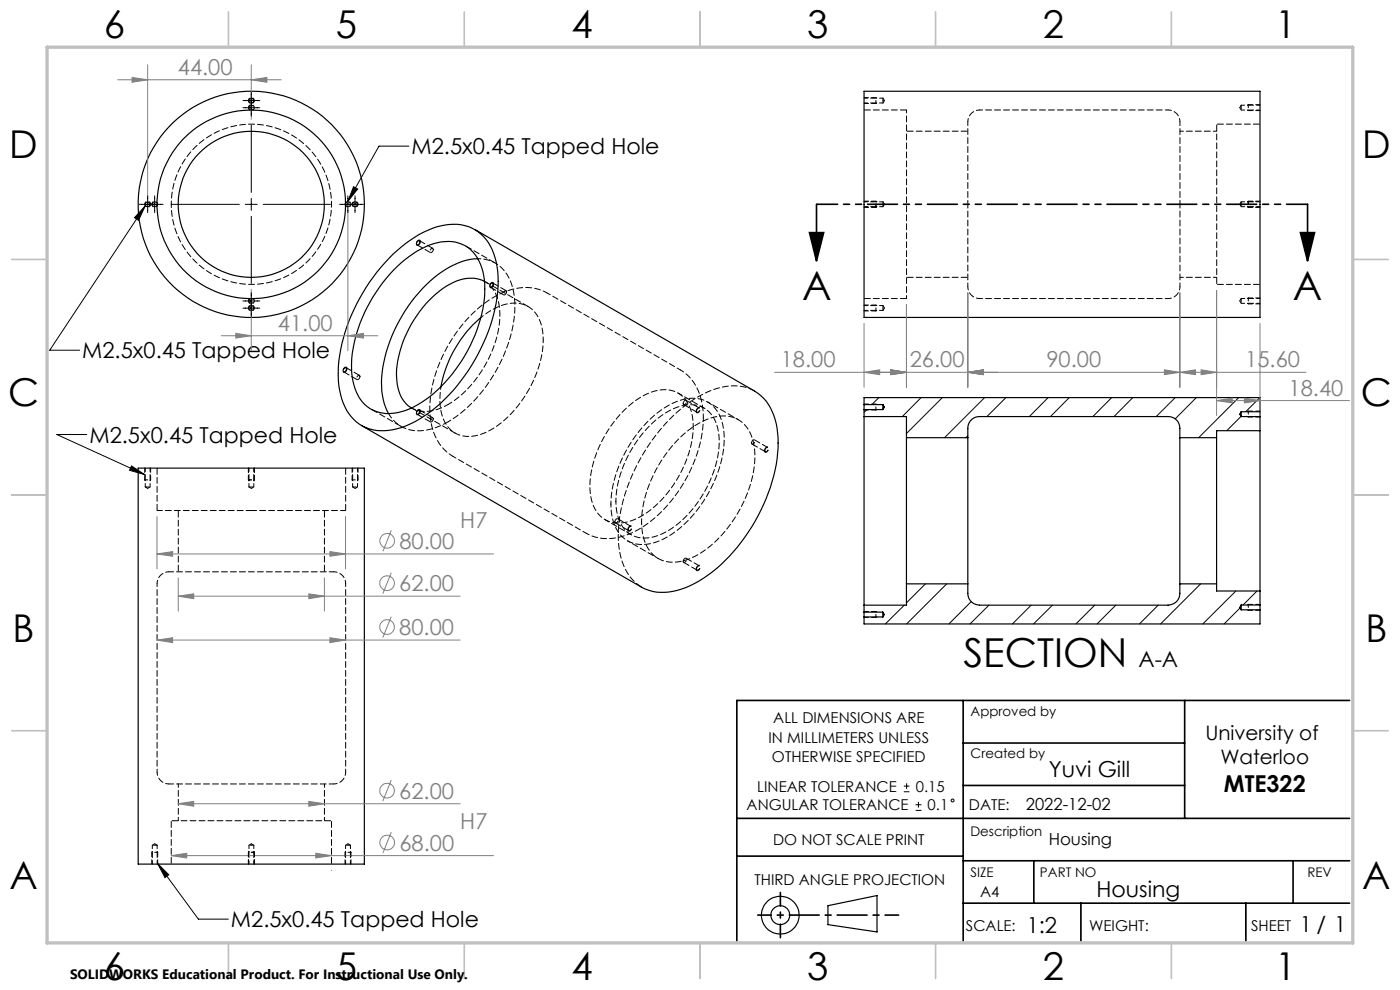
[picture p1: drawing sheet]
<svg xmlns="http://www.w3.org/2000/svg" width="297mm" height="210mm" viewBox="0 0 297 210" stroke-linecap="round" stroke-linejoin="round" font-family="sans-serif">
<g fill="none" stroke="#000" stroke-width=".25">
<path d="M183.3 19.4h84v47.9h-84zM83.4 53.9a21.7 21.7 0 0 1 11.1-6.2 8.9 8.9 0 0 1 10.5 7 25.7 25.7 0 0 1-1.4 15.6 36.7 36.7 0 0 1-15.6 19.2 12.4 12.4 0 0 1-10.4 1.2 9.9 9.9 0 0 1-5.5-7.8 29.2 29.2 0 0 1 3-17.3 39.5 39.5 0 0 1 8.3-11.7zM83.4 57.4a18.1 18.1 0 0 1 11-6.1 7.3 7.3 0 0 1 7.8 5.5 20.6 20.6 0 0 1-1 13.1 30.9 30.9 0 0 1-12.7 16 9.9 9.9 0 0 1-10 .8 9.9 9.9 0 0 1-3.9-8.6 30.6 30.6 0 0 1 8.1-19.9zM88.4 51.4l.5-.4a.48 .48 0 0 1 .1 .7 .48 .48 0 0 1-.6 .1zM100.7 48.7l59.4 34.3a10.7 10.7 0 0 1 4.9 8.9 33 33 0 0 1-5.5 19.8 31.4 31.4 0 0 1-14 12.9 10.8 10.8 0 0 1-9.4 0l-59.4-34.3M101.4 54.9a16.9 16.9 0 0 0-11 5.5 31.7 31.7 0 0 0-9.5 20.7 13.6 13.6 0 0 0 1.5 6.6M102.8 59.7a8.1 8.1 0 0 0-8.1 1 24.1 24.1 0 0 0-10.6 19.4 7.3 7.3 0 0 0 3.2 6.4M73 78.1l.3-.1a.48 .48 0 0 1 .1 .6 .48 .48 0 0 1-.6 .2zM102 67.4a25.5 25.5 0 0 0-8.4 14.6M104.1 60.2l.3-.2a.48 .48 0 0 1 .1 .6 .48 .48 0 0 1-.6 .2zM29.3 99.3h48v84h-48zM88.6 87.1l.3-.1a.48 .48 0 0 1 .1 .6 .48 .48 0 0 1-.6 .2z"/>
<path d="M183.3 85.8v1.1M183.3 88.4v40M183.3 85.8v-1.5h84v3M183.3 88.4h9v4.4M183.3 86.9v1.5M183.3 86.9h4M183.3 85.8h4M187.3 85.8v1.1M187.3 85.8l.3 .6-.3 .5M192.3 92.8v31.1M192.3 92.8h13M205.3 92.8a5.2 5.2 0 0 1 .3-3.2l1-.9 1.2-.3h40a2.45 2.45 0 0 1 2.5 2.5v1.9"/>
<path d="M205.3 92.8v31.1M250.3 92.8v31.1M250.3 92.8h7.8M258.1 92.8v31.1M263.3 87.3v1.1M263.3 88.4h4M263.3 87.3h4M263.3 87.3l-.3 .6 .3 .5M267.3 87.3v1.1M267.3 91.4v34M267.3 91.4h-9.2v1.4M267.3 88.4v3"/>
<path d="M183.3 129.8v1.1M183.3 128.4v1.4M183.3 130.9h4M183.3 129.8h4M187.3 129.8v1.1M187.3 129.8l.3 .5-.3 .6M192.3 123.9v4.5h-9M192.3 123.9h13M205.3 123.9a5.2 5.2 0 0 0 .3 3.2l1 .9 1.2 .4h40a2.51 2.51 0 0 0 2.5-2.5v-2M250.3 123.9h7.8M258.1 123.9v1.5h9.2M263.3 128.3v1.1"/>
<path d="M263.3 128.3h4M263.3 128.3l-.3 .6 .3 .5M263.3 129.4h4M267.3 128.3v1.1M267.3 129.4v3h-84v-1.5M267.3 125.4v2.9M175.6 192.1l10.5-2.1v7.7l-10.5-1.6z"/>
<circle cx="53.3" cy="21.4" r=".52"/>
<circle cx="31.3" cy="43.4" r=".51"/>
<circle cx="53.3" cy="43.4" r="24"/>
<circle cx="53.3" cy="43.4" r="20"/>
<circle cx="53.3" cy="43.3" r="15.5"/>
<circle cx="75.3" cy="43.3" r=".5"/>
<circle cx="53.3" cy="65.3" r=".52"/>
<circle cx="165.5" cy="194.1" r="1.99"/>
<circle cx="165.5" cy="194.1" r="4"/>
</g>
<g fill="none" stroke="#000" stroke-width=".21" stroke-dasharray="1.3 .6" stroke-dashoffset=".6">
<path d="M185.8 22v-1.3M192.3 23.3v40M207.8 23.3a2.5 2.5 0 0 0-2.5 2.5M247.8 23.3h-40M250.3 25.8a2.5 2.5 0 0 0-2.5-2.5M264.8 22.2v1.3M36.3 43.3a17 17 0 0 1 25.2-14.9 17 17 0 0 1 1 29.3 17 17 0 0 1-26.1-13.2l-.1-1.2M185.8 44v-1.3M264.8 42.7v1.3M115.2 72.1a8 8 0 0 0-3-7 7.2 7.2 0 0 0-7.3 .4l-2.9 1.9M185.8 66v-1.3M205.3 60.8a2.5 2.5 0 0 0 2.5 2.5"/>
<path d="M207.8 63.3h40M247.8 63.3a2.5 2.5 0 0 0 2.5-2.5M264.8 63.2v1.3M147.1 90.5a8 8 0 0 0-3-7 7.2 7.2 0 0 0-7.4 .3 23.9 23.9 0 0 0-11.6 19.8 7.2 7.2 0 0 0 3.9 6.9 9 9 0 0 0 8.4-1.9 24.5 24.5 0 0 0 9.7-18.1M185.8 87v-1.3M264.8 87.2v1.3M30.7 101.8h1.3M52.7 101.8h1.3M74.7 101.8h1.3M124.4 113.1a11 11 0 0 0 10.9-.7 29.7 29.7 0 0 0 13.9-23.8M129.6 106.9a26.5 26.5 0 0 1 12.2-20.9 8.3 8.3 0 0 1 8.5-.6 8.9 8.9 0 0 1 3.3 8.1 26.5 26.5 0 0 1-12.6 20.7 7.9 7.9 0 0 1-8.4 .2 8.7 8.7 0 0 1-3-7.5M130.7 106.3a8 8 0 0 0 3 7 7.2 7.2 0 0 0 7.4-.3 23.9 23.9 0 0 0 11.5-19.8 7.2 7.2 0 0 0-3.9-6.9 9 9 0 0 0-8.4 1.9 24.5 24.5 0 0 0-9.6 18.1"/>
<path d="M136.1 110.7a26.5 26.5 0 0 1 12.2-20.9 8.3 8.3 0 0 1 8.5-.7 8.9 8.9 0 0 1 3.3 8.2 26.5 26.5 0 0 1-12.6 20.7 7.9 7.9 0 0 1-8.4 .2 8.7 8.7 0 0 1-3-7.5M33.3 123.8v40M35.8 121.3a2.5 2.5 0 0 0-2.5 2.5M73.3 123.8a2.5 2.5 0 0 0-2.5-2.5M185.8 131v-1.3M264.8 128.2v1.3M33.3 163.8a2.5 2.5 0 0 0 2.5 2.5M70.8 166.3a2.5 2.5 0 0 0 2.5-2.5M73.3 163.8v-40M33.5 180.8h-1.3M54 180.8h-1.3M74.5 180.8h-1.3"/>
</g>
<g fill="none" stroke="#000" stroke-width=".21" stroke-dasharray="1.3 .6">
<path d="M52.8 22.8a.51 .51 0 0 1 .7-.4 .51 .51 0 0 1 .2 .8 .51 .51 0 0 1-.8-.2l-.1-.2M185.8 22l.2-.2M185.8 20.7l.2 .1M187.3 21.3v-.5M187.3 21.8v-.5M187.3 21.8l.3-.5M187.6 21.3l-.3-.5M263 22.8l.3 .5M263.3 22.3l-.3 .5M264.8 22.2l-.2 .1M264.8 23.5l-.2-.2M32.3 43.3a.51 .51 0 0 1 .7-.4 .51 .51 0 0 1 .2 .8 .51 .51 0 0 1-.8-.2l-.1-.2"/>
<path d="M73.3 43.3a.51 .51 0 0 1 .7-.4 .51 .51 0 0 1 .2 .8 .51 .51 0 0 1-.8-.2l-.1-.2M88.5 51.9l2.8 1.7M91.8 52.7l-2.8-1.7M185.8 44l.2-.2M185.8 42.7l.2 .1M187.3 43.3v-.5M187.3 43.8v-.5M187.3 43.8l.3-.5M187.6 43.3l-.3-.5M263 43.3l.3 .5M263.3 42.8l-.3 .5M264.8 42.7l-.2 .1"/>
<path d="M264.8 44l-.2-.2M52.8 63.8a.51 .51 0 0 1 .7-.4 .51 .51 0 0 1 .2 .8 .51 .51 0 0 1-.8-.2l-.1-.2M72.9 78.9l2.8 1.6M76.3 79.6l-2.9-1.6M104 60.9l2.9 1.7M107.4 61.7l-2.9-1.7M185.8 66l.2-.2M185.8 64.7l.2 .1M187.3 65.3v-.5M187.3 65.8v-.5M187.3 65.8l.3-.5M187.6 65.3l-.3-.5"/>
<path d="M263 63.8l.3 .5M263.3 63.3l-.3 .5M264.8 63.2l-.2 .1M264.8 64.5l-.2-.2M88.5 87.9l2.8 1.6M91.8 88.6l-2.8-1.6M145 85.8l2.9 1.6M148.4 86.6l-2.8-1.7M159.5 94.2l2.9 1.6M162.9 94.9l-2.9-1.6M185.8 87l.2-.2M185.8 85.7l.2 .1"/>
<path d="M264.8 87.2l-.2 .1M264.8 88.5l-.2-.2M30.7 101.8l.1 .2M30.8 103.3l.5 .3M31.3 103.6l.5-.3M32 101.8l-.2 .2M52.7 101.8l.1 .2M52.8 103.3l.5 .3M53.3 103.6l.5-.3M54 101.8l-.2 .2M74.7 101.8l.1 .2M74.8 103.3l.5 .3"/>
<path d="M75.3 103.6l.5-.3M76 101.8l-.2 .2M130.5 110.9l2.9 1.7M133.9 111.7l-2.8-1.7M145 119.3l2.9 1.6M148.4 120l-2.8-1.6M185.8 131l.2-.2M185.8 129.7l.2 .1M264.8 128.2l-.2 .1M264.8 129.5l-.2-.2M32.8 179l-.5 .3M33.3 179.3l-.5-.3"/>
<path d="M53.3 179l-.5 .3M53.8 179.3l-.5-.3M73.8 179l-.5 .3M74.3 179.3l-.5-.3M32.2 180.8l.1-.2M33.5 180.8l-.2-.2M52.7 180.8l.1-.2M54 180.8l-.2-.2M73.2 180.8l.1-.2M74.5 180.8l-.2-.2"/>
</g>
<g fill="none" stroke="#000" stroke-width=".21" stroke-dasharray="1.3 .6" stroke-dashoffset=".5">
<path d="M183.3 21.8h4M187.3 20.8h-4M205.3 25.8v17.5M258.1 27.8h-7.8M263.3 22.3v1M263.3 23.3h4M267.3 22.3h-4M183.3 43.8h4M187.3 42.8h-4M205.3 43.3v17.5M250.3 43.3v-17.5M250.3 58.8h7.8"/>
<path d="M263.3 42.8v1M263.3 43.8h4M267.3 42.8h-4M144.3 78.5l-28.2-16.4M183.3 65.8h4M187.3 64.8h-4M250.3 60.8v-17.5M263.3 63.3v1M263.3 64.3h4M267.3 63.3h-4M30.8 99.3v4M52.8 99.3v4"/>
<path d="M74.8 99.3v4M96.1 96.8l28.2 16.3M30.8 103.3h1M31.8 103.3v-4M52.8 103.3h1M53.8 103.3v-4M74.8 103.3h1M75.8 103.3v-4M32.3 179.3v4M33.3 179.3h-1M37.8 166.3v7.8M52.8 179.3v4"/>
<path d="M53.8 179.3h-1M68.8 174.1v-7.8M73.3 179.3v4M74.3 179.3h-1M33.3 183.3v-4M53.8 183.3v-4M74.3 183.3v-4"/>
</g>
<path d="M258.1 26.3v34M267.3 26.3h-9.2M105.1 55.8l-6.4-3.7M258.1 60.3h9.2M78.7 86.8l6.4 3.7M36.3 174.1v9.2M70.3 174.1h-34M70.3 183.3v-9.2" fill="none" stroke="#000" stroke-width=".21" stroke-dasharray="1.3 .6" stroke-dashoffset="-.2"/>
<path d="M192.3 23.3h-9M205.3 27.8h-13M192.3 58.8h13M183.3 63.3h9M33.3 99.3v9M160.1 83a10.9 10.9 0 0 0-9.9 .1 32.8 32.8 0 0 0-14.5 14.4 32 32 0 0 0-4.4 18.7 10.7 10.7 0 0 0 4.8 8.3M37.8 108.3v13M73.3 108.3v-9M68.8 121.3v-13" fill="none" stroke="#000" stroke-width=".21" stroke-dasharray="1.3 .6" stroke-dashoffset="-.1"/>
<g fill="none" stroke="#000" stroke-width=".21" stroke-dasharray="1.3 .6" stroke-dashoffset=".3">
<path d="M183.3 20.7h2.5M183.3 22h2.5M267.3 23.5h-2.5M267.3 22.2h-2.5M91.9 52.9v-.1a.48 .48 0 0 0-.6 .2 .48 .48 0 0 0 .1 .6l.3-.2 .2-.5M183.3 42.7h2.5M183.3 44h2.5M267.3 44h-2.5M267.3 42.7h-2.5M76.4 79.9l-.1-.2a.48 .48 0 0 0-.6 .2 .48 .48 0 0 0 .2 .6l.2-.1 .3-.5M107.5 61.9l-.1-.1a.48 .48 0 0 0-.5 .2 .48 .48 0 0 0 .1 .6l.3-.2 .2-.5M183.3 64.7h2.5"/>
<path d="M183.3 66h2.5M267.3 64.5h-2.5M267.3 63.2h-2.5M30.7 99.3v2.5M32 99.3v2.5M52.7 99.3v2.5M54 99.3v2.5M74.7 99.3v2.5M76 99.3v2.5M91.9 88.8v-.1a.48 .48 0 0 0-.6 .2 .48 .48 0 0 0 .1 .6l.4-.3 .1-.4M95.1 85.8a7.7 7.7 0 0 1-7.8 .7M144.9 85.6l.3-.5 .2-.2a.48 .48 0 0 1 .2 .6 .48 .48 0 0 1-.6 .2l-.1-.1"/>
<path d="M147.8 87.2l.2-.5 .3-.2a.48 .48 0 0 1 .1 .7 .48 .48 0 0 1-.6 .2v-.2M149.4 86.6l-5.5-3.2M159.4 94l.3-.6 .2-.1a.48 .48 0 0 1 .1 .6 .48 .48 0 0 1-.5 .2l-.1-.1M162.3 95.6l.2-.5 .3-.2a.48 .48 0 0 1 .1 .6 .48 .48 0 0 1-.6 .2v-.1M183.3 85.7h2.5M183.3 87h2.5M267.3 88.5h-2.5M267.3 87.2h-2.5M128.4 110.2l5.5 3.2M130.4 110.7l.3-.5 .2-.2a.48 .48 0 0 1 .2 .6 .48 .48 0 0 1-.6 .2l-.1-.1M133.3 112.3l.2-.5 .3-.2a.48 .48 0 0 1 .1 .7 .48 .48 0 0 1-.6 .2v-.2M144.9 119.1l.3-.6 .2-.1a.48 .48 0 0 1 .2 .6 .48 .48 0 0 1-.6 .2l-.1-.1"/>
<path d="M70.8 121.3h-35M147.8 120.7l.1-.4 .4-.3a.48 .48 0 0 1 .1 .6 .48 .48 0 0 1-.6 .2v-.1M183.3 129.7h2.5M183.3 131h2.5M267.3 129.5h-2.5M267.3 128.2h-2.5M35.8 166.3h35M32.2 183.3v-2.5M33.5 183.3v-2.5M52.7 183.3v-2.5M54 183.3v-2.5M73.2 183.3v-2.5"/>
<path d="M74.5 183.3v-2.5"/>
</g>
<path d="M53.3 108.3h-20M73.3 108.3h-20" fill="none" stroke="#000" stroke-width=".21" stroke-dasharray="1.3 .6" stroke-dashoffset=".2"/>
<path d="M112 65l-9.2-5.3M87.3 86.6l9.2 5.3M95.1 89.5a10.4 10.4 0 0 1-9.5 1.2l-1.7-1.1-1.5-1.9" fill="none" stroke="#000" stroke-width=".21" stroke-dasharray="1.3 .6" stroke-dashoffset=".1"/>
<path d="M101.4 54.9a7.4 7.4 0 0 1 7.4 6.2 23.5 23.5 0 0 1-2.5 15.5 30.2 30.2 0 0 1-11.2 12.9M93.6 82a10.8 10.8 0 0 0 1.6 8.7 6.2 6.2 0 0 0 7.4 1.2 22.2 22.2 0 0 0 11-12.2 20.5 20.5 0 0 0 1.6-7.6M156.6 89l-6.5-3.7M133.1 114.7l6.5 3.8" fill="none" stroke="#000" stroke-width=".21" stroke-dasharray="1.3 .6" stroke-dashoffset=".7"/>
<path d="M102.8 59.7a7.5 7.5 0 0 1 3.2 6.9 24.2 24.2 0 0 1-10.9 19.2M116 62.1a10.9 10.9 0 0 0-10.8 .7 29.6 29.6 0 0 0-14 24.5 10.7 10.7 0 0 0 4.9 9.5M149.2 88.6a11.2 11.2 0 0 0-4.9-10.1" fill="none" stroke="#000" stroke-width=".21" stroke-dasharray="1.3 .6" stroke-dashoffset=".4"/>
<g fill="none" stroke="#000" stroke-width=".21">
<path d="M53.3 19.6v5M51.5 21.3h3.6M51.5 22.9h3.6M53.3 26.6v14.2M75 39.6l.9 .5-2.1 2.6zM86.7 31h-6.3l-6.6 11.7M29.5 43.3h5.1M30.8 43.7l-1.4 3-.9-.5zM30.8 43.7l-20.3 30.6h6.4M31.3 41.5v3.6M32.8 41.5v3.6M36.5 43.3h14.3"/>
<path d="M52 43.3h2.6M53.3 42.1v2.5M53.3 45.9v14.2M55.8 43.3h14.3M72 43.3h5.1M73.8 41.5v3.6M75.3 41.5v3.6M51.5 65.4h3.6M51.5 63.8h3.6M53.3 62.1v5M18.4 92.2h-6.3l18.6 8.5M27.9 98.8l2.8 1.9-3.2-.9z"/>
<path d="M183.9 86.9l-.6 .6M186.4 84.3l-1.4 1.5M195.4 84.3l-4 4.1M199.9 84.3l-7.6 7.7M205.3 92.4l-.4 .4M208.9 84.3l-8.5 8.5M213.4 84.3l-4 4.1M222.4 84.3l-4 4.1M226.8 84.3l-4 4.1M235.8 84.3l-4 4.1M240.3 84.3l-4 4.1M249.3 84.3l-4 4.1"/>
<path d="M253.8 84.3l-4.5 4.6M262.8 84.3l-8.5 8.5M263.3 88.3l-3.1 3.1M267.3 84.3l-3 3M191.8 128.4l-4 4M196.3 123.9l-4 4M200.8 123.9l-8.5 8.5M206 127.6l-4.7 4.8M209.8 128.4l-4 4M218.8 128.4l-4 4M223.3 128.4l-4 4M232.2 128.4l-4 4"/>
<path d="M236.7 128.4l-4 4M245.7 128.4l-4 4M254.7 123.9l-8.5 8.5M262.2 125.4l-7 7M263.1 129l-3.4 3.4M266.7 125.4l-3 2.9M191.7 167.9h1.2M191.7 166.7h1.2M192.3 166.1v1.2M194.2 171.9h1.3M194.2 170.7h1.3M194.8 170.1v1.2"/>
<path d="M33.4 183.2l2.4 2.4-.8 .6zM33.4 183.2l8.7 11.8h6.3"/>
<circle cx="202.1" cy="169.8" r=".31"/>
</g>
<g fill="none" stroke="#808080" stroke-width=".21">
<path d="M25 16.9h34.7M28 16.4l3.3 .5-3.3 .6zM31.3 13.7v28.4M53.3 16.9l3.3-.5v1.1zM53.3 13.7v11.6M73.8 44.6v29.8M47 71.2h33.2M50 70.7l3.3 .5-3.3 .5zM53.3 61.4v13M73.8 71.2l3.3-.5v1zM164.3 79h112.8M183.3 79l3.3-.6v1.1z"/>
<path d="M183.3 68.6v13.6M189 78.4l3.3 .6-3.3 .5zM192.3 64.6v17.6M205.3 79l3.3-.6v1.1zM205.3 62.1v20.1M247 78.4l3.3 .6-3.3 .5zM250.3 79l3.3-.6v1.1zM250.3 62.1v20.1M254.8 78.4l3.3 .6-3.3 .5zM258.1 61.6v26.6M267.3 68.6v19.6M258.1 85l3.3-.6v1.1z"/>
<path d="M258.1 85h28.2M264 84.4l3.3 .6-3.3 .5zM33.3 117.5l3.3-.5v1zM33.3 109.6v11.1M33.3 117.5h71.4M70 117l3.3 .5-3.3 .5zM73.3 109.6v11.1M83 112.5l-1.8 4.4M33.3 135.8l3.3-.5v1zM33.3 135.8h64.3M37.8 126.5l3.3-.5v1zM37.8 122.6v7"/>
<path d="M37.8 126.5h59.8M65.5 126l3.3 .5-3.3 .5zM68.8 122.6v7M70 135.3l3.3 .5-3.3 .5zM83 130.8l-1.8 4.4M83 121.5l-1.8 4.4M37.8 170.5l3.3-.5v1zM37.8 170.5h59.8M65.5 170l3.3 .5-3.3 .5zM83 176.5l-1.8 4.4M83 165.5l-1.8 4.4M36.3 181.5l3.3-.5v1z"/>
<path d="M36.3 181.5h68.4M67 181l3.3 .5-3.3 .5zM70.3 184.6v.1"/>
<circle cx="82.1" cy="114.7" r="1.56"/>
<circle cx="82.1" cy="123.7" r="1.55"/>
<circle cx="82.1" cy="133" r="1.55"/>
<circle cx="82.1" cy="167.7" r="1.56"/>
<circle cx="82.1" cy="178.7" r="1.56"/>
</g>
<g fill="none" stroke="#000" stroke-width=".35">
<path d="M171.7 49.3h3l-1.5 6zM173.2 43.3v12M275.9 49.3h3l-1.5 6zM277.4 43.3v12M204.3 148.6v51M204.3 157.6h47M251.3 148.6v25M286.3 148.6h-130v51M156.3 173.6h130M204.3 166.6h47M156.3 181.6h48M204.3 191.6h82"/>
<path d="M204.3 182.6h82M219.3 182.6v9M229.3 191.6v8M264.3 191.6v8M274.3 182.6v9"/>
</g>
<path d="M52.7 22.8a.63 .63 0 0 0 .9 .6 .63 .63 0 0 0 .1-1.1 .63 .63 0 0 0-1 .4v.1M54 21.3a.63 .63 0 0 1-1 .6 .63 .63 0 0 1 0-1.1 .63 .63 0 0 1 .9 .4l.1 .1M32 43.3a.63 .63 0 0 1-1 .6 .63 .63 0 0 1 0-1.1 .63 .63 0 0 1 .9 .4l.1 .1M32.2 43.3a.63 .63 0 0 0 .9 .6 .63 .63 0 0 0 .1-1.1 .63 .63 0 0 0-1 .4v.1M73.2 43.3a.63 .63 0 0 0 .9 .6 .63 .63 0 0 0 .1-1.1 .63 .63 0 0 0-1 .4v.1M76 43.3a.63 .63 0 0 1-1 .6 .63 .63 0 0 1 0-1.1 .63 .63 0 0 1 .9 .4l.1 .1M52.7 63.8a.63 .63 0 0 0 .9 .6 .63 .63 0 0 0 .1-1.1 .63 .63 0 0 0-1 .4v.1M54 65.3a.63 .63 0 0 1-1 .6 .63 .63 0 0 1 0-1.1 .63 .63 0 0 1 .9 .4l.1 .1" fill="none" stroke="#000" stroke-width=".21" stroke-dasharray="1.3 .6" stroke-dashoffset=".6" stroke-linecap="butt"/>
<path d="M89.2 51.2a.56 .56 0 0 1-.2 .7 .56 .56 0 0 1-.7 0 .63 .63 0 0 1 .2-.7 .63 .63 0 0 1 .6-.1l.1 .1M73.6 78.2a.56 .56 0 0 1-.2 .6 .56 .56 0 0 1-.7 0 .63 .63 0 0 1 .2-.7 .63 .63 0 0 1 .7-.1v.2M104.7 60.2a.56 .56 0 0 1-.2 .7 .56 .56 0 0 1-.6 0 .63 .63 0 0 1 .1-.7 .63 .63 0 0 1 .7-.1v.1M89.2 87.2a.56 .56 0 0 1-.2 .6 .56 .56 0 0 1-.7 0 .63 .63 0 0 1 .2-.7 .63 .63 0 0 1 .6-.1l.1 .2M147.7 87.3v.1a.63 .63 0 0 0 .7-.2 .63 .63 0 0 0 .1-.7l-.5 .1-.3 .7M162.2 95.6v.2a.63 .63 0 0 0 .7-.2 .63 .63 0 0 0 .1-.7l-.5 .1-.3 .6M133.2 112.4v.1a.63 .63 0 0 0 .7-.1 .63 .63 0 0 0 .1-.8l-.5 .1-.3 .7M147.7 120.7v.2a.63 .63 0 0 0 .7-.2 .63 .63 0 0 0 .1-.7l-.5 .1-.3 .6" fill="none" stroke="#000" stroke-width=".21" stroke-dasharray="1.3 .6" stroke-linecap="butt"/>
<path d="M277.4 43.3h-104.2" fill="none" stroke="#000" stroke-width=".35" stroke-dasharray="6.3 1.3 1.3 1.3 1.3 1.3" stroke-dashoffset="1.9"/>
<path d="M165.6 189.3v9.6M190.6 194.1h-29.8" fill="none" stroke="#000" stroke-width=".35" stroke-dasharray="6.3 1.3 1.3 1.3" stroke-dashoffset="3.5"/>
<g fill="none" stroke="#c0c0c0" stroke-width=".35">
<path d="M48.5 2.5v7.5M98.5 2.5v7.5M148.5 2.5v7.5M198.5 2.5v7.5M248.5 2.5v7.5M2.5 55h7.5M287 55h7.5M2.5 105h7.5M287 105h7.5M2.5 155h7.5M287 155h7.5M48.5 200v7.5"/>
<path d="M98.5 200v7.5M148.5 200v7.5M198.5 200v7.5M248.5 200v7.5"/>
</g>
<path d="M10 10h277v190h-277z" fill="none" stroke="#c0c0c0" stroke-width=".7"/>
<path d="M275.9 49.3h3l-1.5 6zM171.7 49.3h3l-1.5 6z" fill="#000"/>
<path d="M28 16.4l3.3 .5-3.3 .6zM53.3 16.9l3.3-.5v1.1zM50 70.7l3.3 .5-3.3 .5zM73.8 71.2l3.3-.5v1zM183.3 79l3.3-.6v1.1zM189 78.4l3.3 .6-3.3 .5zM189 78.4l3.3 .6-3.3 .5zM205.3 79l3.3-.6v1.1zM205.3 79l3.3-.6v1.1zM247 78.4l3.3 .6-3.3 .5zM250.3 79l3.3-.6v1.1zM254.8 78.4l3.3 .6-3.3 .5zM258.1 85l3.3-.6v1.1zM264 84.4l3.3 .6-3.3 .5zM33.3 117.5l3.3-.5v1zM70 117l3.3 .5-3.3 .5zM33.3 135.8l3.3-.5v1zM70 135.3l3.3 .5-3.3 .5zM36.3 181.5l3.3-.5v1zM67 181l3.3 .5-3.3 .5zM37.8 170.5l3.3-.5v1zM65.5 170l3.3 .5-3.3 .5zM37.8 126.5l3.3-.5v1zM65.5 126l3.3 .5-3.3 .5z" fill="#808080"/>
<path d="M75 39.6l.9 .5-2.1 2.6zM30.8 43.7l-1.4 3-.9-.5zM27.9 98.8l2.8 1.9-3.2-.9zM33.4 183.2l2.4 2.4-.8 .6z" fill="#000"/>
<g font-size="8.5">
<text x="170.1" y="63.6">A</text>
<text x="274.3" y="63.6">A</text>
<text x="204.4" y="141.6">SECTION</text>
</g>
<g font-size="8.1">
<text x="22" y="8">6</text>
<text x="71.2" y="8">5</text>
<text x="121.2" y="8">4</text>
<text x="171.3" y="8">3</text>
<text x="221.3" y="8">2</text>
<text x="270.5" y="8">1</text>
<text x="2" y="33.6">D</text>
<text x="289" y="33.6">D</text>
<text x="1.7" y="86.1">C</text>
<text x="288.7" y="86.1">C</text>
<text x="2.7" y="136.1">B</text>
<text x="289.7" y="136.1">B</text>
<text x="2" y="188.6">A</text>
<text x="289" y="188.6">A</text>
<text x="22" y="208">6</text>
<text x="71.2" y="208">5</text>
<text x="121.2" y="208">4</text>
<text x="171.3" y="208">3</text>
<text x="221.3" y="208">2</text>
<text x="270.5" y="208">1</text>
</g>
<text font-size="4.9" x="259.6" y="167.9">MTE322</text>
<g font-size="4.7" fill="#808080">
<text x="37.7" y="15.9">44.00</text>
<text x="58.9" y="70.2">41.00</text>
<text x="165.6" y="77.9">18.00</text>
<text x="193" y="77.9">26.00</text>
<text x="222" y="77.9">90.00</text>
<text x="264.2" y="77.9">15.60</text>
<text x="273.4" y="83.9">18.40</text>
<text x="97.7" y="111.9">H7</text>
<text x="84.7" y="116.4">80.00</text>
<text x="84.7" y="125.4">62.00</text>
<text x="84.7" y="134.7">80.00</text>
<text x="84.7" y="169.4">62.00</text>
<text x="97.7" y="175.9">H7</text>
<text x="84.7" y="180.4">68.00</text>
</g>
<g font-size="4.7">
<text x="87.3" y="32.7">M2.5x0.45 Tapped Hole</text>
<text x="17.4" y="76">M2.5x0.45 Tapped Hole</text>
<text x="19" y="93.9">M2.5x0.45 Tapped Hole</text>
<text x="241.5" y="141.6">A-A</text>
<text x="222.5" y="164.9">Yuvi Gill</text>
<text x="232.6" y="190.2">Housing</text>
<text x="49" y="196.7">M2.5x0.45 Tapped Hole</text>
<text x="217.8" y="197.9">1:2</text>
<text x="275.7" y="197.7">1 / 1</text>
</g>
<g font-size="4.2">
<text x="255.7" y="156.9">University of</text>
<text x="258.9" y="162.2">Waterloo</text>
</g>
<g font-size="3.5">
<text x="217.6" y="171.9">2022-12-02</text>
<text x="222.5" y="179.3">Housing</text>
</g>
<g font-size="3.2">
<text x="164.1" y="153.4">ALL DIMENSIONS ARE</text>
<text x="163.1" y="157.6">IN MILLIMETERS UNLESS</text>
<text x="163.8" y="161.7">OTHERWISE SPECIFIED</text>
<text x="160.7" y="167.9">LINEAR TOLERANCE</text>
<text x="194.3" y="167.9">0.15</text>
<text x="158.4" y="171.9">ANGULAR TOLERANCE</text>
<text x="196.8" y="171.9">0.1</text>
<text x="205.5" y="171.9">DATE:</text>
<text x="164" y="179.3">DO NOT SCALE PRINT</text>
<text x="160.1" y="187.8">THIRD ANGLE PROJECTION</text>
<text x="207.9" y="190.2">A4</text>
<text x="204.9" y="197.4">SCALE:</text>
<text x="231.1" y="197.4">WEIGHT:</text>
<text x="265.4" y="197.4">SHEET</text>
</g>
<text font-size="2.9" x="14.9" y="207.6">SOLIDWORKS Educational Product. For Instructional Use Only.</text>
<g font-size="2.8">
<text x="205.9" y="151.8">Approved by</text>
<text x="205.9" y="160.9">Created by</text>
<text x="205.9" y="177.4">Description</text>
<text x="205.9" y="186">SIZE</text>
<text x="220.6" y="186">PART NO</text>
<text x="277.4" y="186">REV</text>
</g>
</svg>
